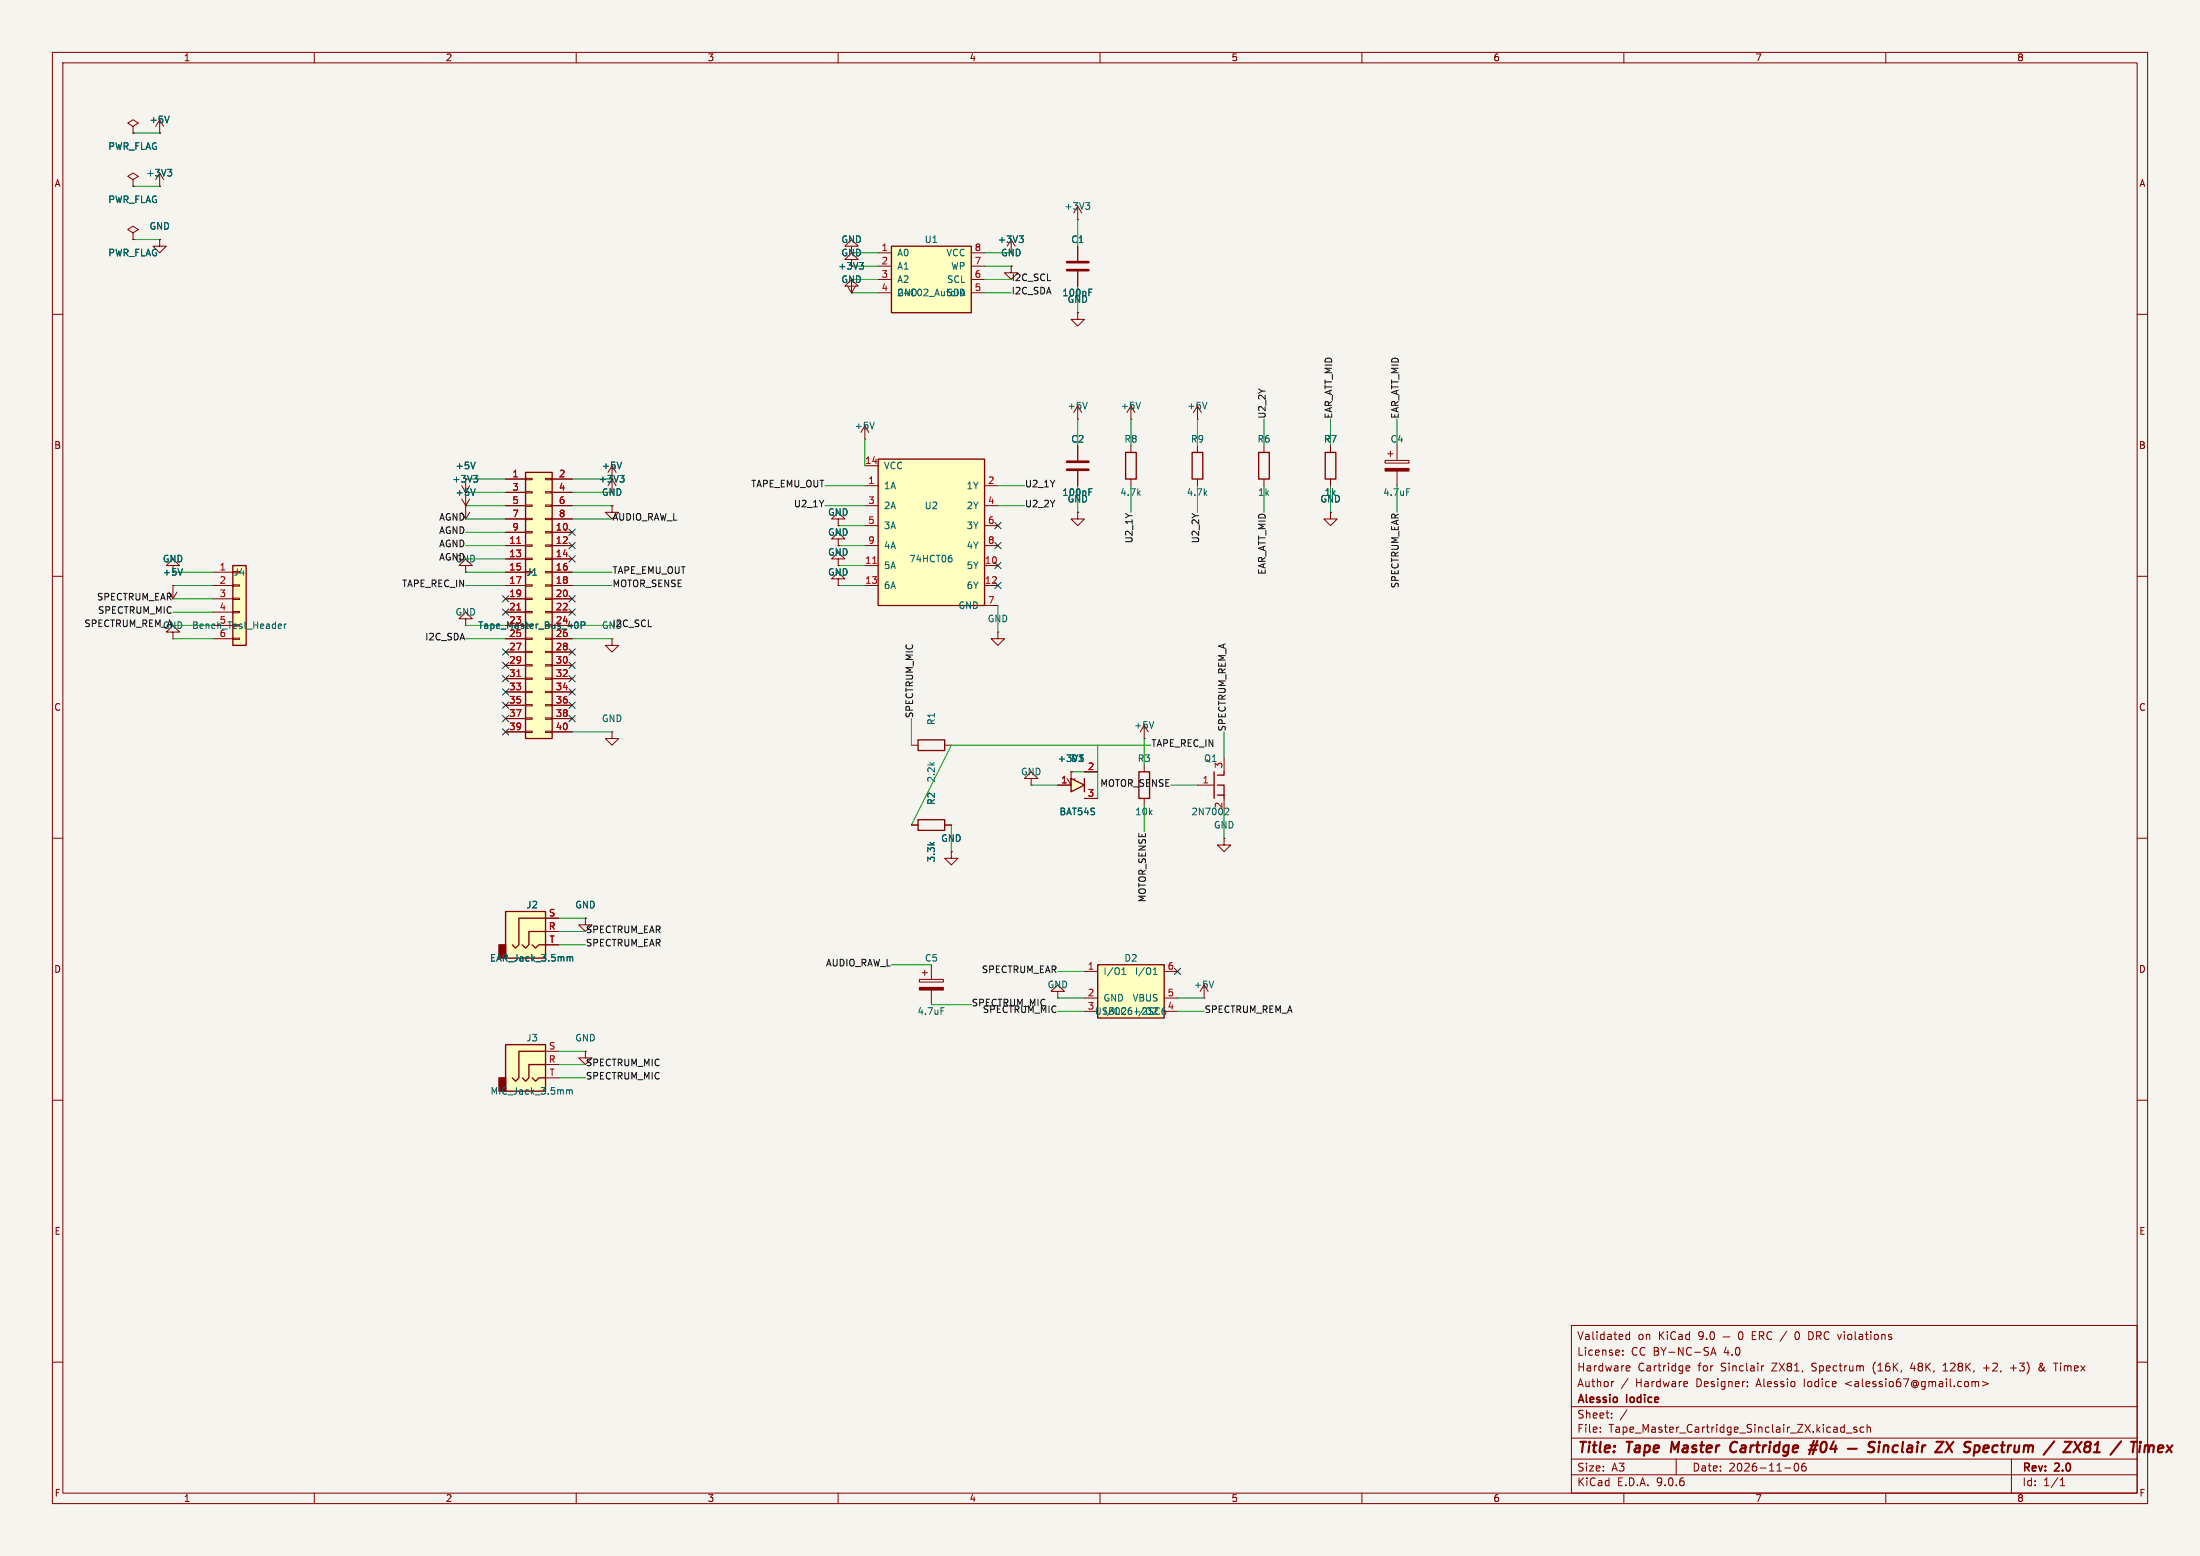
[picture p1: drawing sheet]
<svg xmlns="http://www.w3.org/2000/svg" width="420mm" height="297mm" viewBox="0 0 420 297" stroke-linecap="round" stroke-linejoin="round" font-family="sans-serif">
<path d="M0 0h420v297h-420z" fill="#f5f4ef" stroke="#f5f4ef" stroke-width=".19"/>
<g fill="none" stroke="#840000" stroke-width=".19">
<path d="M10 10h400v277h-400zM12 12h396v273h-396zM60 10v2M110 10v2M160 10v2M210 10v2M260 10v2M310 10v2M360 10v2M25.4 24.1l1-.6-1-.6-1 .6 1 .6v1.3M25.4 25.4h.1M30.5 25.4h.1"/>
<path d="M30.5 35.6h.1M30.5 22.9v2.5M30.5 33v2.6M30.5 45.7v1.3h1.2l-1.2 1.3-1.3-1.3h1.3M30.5 45.7h.1M161.8 54.6l.8 1.3M162.6 47h1.2l-1.2-1.3-1.3 1.3h1.3v1.3M162.6 53.3v2.6M163.3 54.6l-.7 1.3M10 60h2M408 60h2M160 99.1h1.3l-1.3-1.3-1.3 1.3h1.3v1.2"/>
<path d="M228.6 85.1v1.3M228.6 91.4v1.3M241.3 85.1v1.3M241.3 91.4v1.3M254 85.1v1.3M254 91.4v1.3M264.4 87.9h4.6v.5h-4.6zM264.9 86.6h1M265.4 86.1v1M266.7 85.1v2.8M266.7 89.9v2.8M10 110h2"/>
<path d="M33 108h1.3l-1.3-1.3-1.3 1.3h1.3v1.2M33 111.8h.1M33 111.8v2.5l.8-1.3M160 100.3h.1M408 110h2M33 120.7h1.3l-1.3-1.3-1.3 1.3h1.3v1.2M33 121.9h.1M218.4 138.4v2.6M10 160h2M218.4 141h.1M408 160h2M10 210h2"/>
<path d="M408 210h2M300 253h108v32h-108zM309.8 258.5v.2M309.8 257.8v.1M311.1 254.2v1.5M311.1 254.8l-.4-.1-.3 .3 .1 .6h.6M326.6 258.7l.5-1.5 .5 1.5M326.7 258.3h.7M328.9 255.2h1.3M332 254.3l.2-.1a.8 .8 0 0 1 .6 .7 .8 .8 0 0 1-.6 .8l-.2-.2-.1-.4zM343 254.2a.94 .94 0 0 0 0 1.5M345.3 254.2l.6 .1"/>
<path d="M345.9 255.6l-.6 .1M10 260h2M300 278.5h108M300 274.5h108M300 268.5h108M305.5 273.2v.2M305.5 272.5v.1M307.7 270.5v.2M307.7 269.8v.1M308.1 263.7l-.3 .1M310.6 269.1l-1.3 1.9M310.7 260.7l.4 .1 .1 .2-.8 .2"/>
<path d="M310.8 263.1l-1.3 1.9M311.1 261.6l-.4 .1M320 278.5v3M321.9 261.5l.2 .2 .4-.1M321.9 260.9l.2-.2h.3l.2 .2v.1l-.7 .2M321.9 263.7l.3 .3-.8 .2M322.1 264.6l-.2 .1M333.6 264.5v.2M333.6 263.8v.1M336.3 260.7v1M336.7 260.7l-.3 .1-.1 .2M342.7 279.4a.81 .81 0 0 0 .3 1.4l.2-.2 .2-.4-.2-.8"/>
<path d="M344.2 279.4a1.17 1.17 0 0 0-.1 1.3h.6l.1-.6-.3-.2h-.4l-.2 .2M351.4 273.1l.3 .3 .4-.1M352.1 271.9v1.5M352.1 272.5l-.4-.1-.3 .3M352.4 273.5h1.2M354.4 272.5l-.3-.1-.2 .2v.2l.5 .2v.3h-.5M355.8 272.5l-.4-.1-.3 .3 .1 .6h.6M356.4 272.5l.3-.1 .3 .1 .1 .9M356.4 271.9v1.5M365.1 260.1l-.4 1.1h1M370.9 261.7h.9M371.4 260.2l-.5 .4"/>
<path d="M376.4 263.8l.5-.1 .2 .2M376.4 263.7v1M377.1 263.9l.2-.2 .4 .1v.9M377.1 263.9v.8M378.4 263.7l1.2 .4-1.2 .4M378.7 261.1h1.1M383.8 261.1h1.1M384 278.5v6.5M389.9 260.6l-.5 .4a.41 .41 0 0 0-.1 .5 .41 .41 0 0 0 .6 .1M389.9 260.3h-.4l-.1 .2 .6 .9M392 260.2h.9M408 260h2"/>
<path d="M60 285v2M110 285v2M160 285v2M210 285v2M260 285v2M300 281.5h108M310 285v2M340.7 280.2h1.2M360 285v2M393.3 283.6h.9M393.3 282.5l.4-.4v1.5"/>
</g>
<g fill="none" stroke="#840000" stroke-width=".4">
<path d="M319.2 275.2l-.2 2M331.3 275.2a1.07 1.07 0 0 0-1 .8 1.07 1.07 0 0 0 .6 1.2l.4-.1M345.3 276.7h1.4M345.6 275.9h1.4M346.3 275l-.9 2.6M346.9 275l-.9 2.6M352.8 276.5h1.7M358 275.3a.85 .85 0 0 0-1.1 .1 .45 .45 0 0 0 .2 .8l.5 .1a.51 .51 0 0 1 .2 .6 .51 .51 0 0 1-.5 .3l-.7-.1M358.7 275.9l-.1 1.3M358.8 275.2v.2M359.7 276.1a.49 .49 0 0 1 .8 .1l-.1 1M359.7 275.9l-.2 1.3"/>
<path d="M362.3 276a.66 .66 0 0 0-.9 .3l-.1 .5 .1 .3h.8M363.3 275.2l-.2 1.7 .2 .3M364.3 276h.7v1.2M365.1 276.3l-.7 .1a.4 .4 0 0 0-.4 .4 .4 .4 0 0 0 .3 .4l.7-.1M366.1 275.9l-.2 1.3M366.2 275.2l-.1 .2M367 275.9l-.1 1.3M367.6 275.9l-.4 .1-.2 .3M369.7 275.2h1.3l-1.6 2h1.4M371.6 275.2l1.1 2M372.9 275.2l-1.6 2M379 275.9l.6 .1v.3l-.9 .2"/>
<path d="M379.4 277.1l-.2 .1M394.2 275.2h1.3l-1.6 2h1.3M397.4 275.2l-1.6 2M399.7 277.2h1.2M399.9 275.8l.6-.6-.2 2M409.5 275.9l-.2 1.3M410.3 276a.57 .57 0 0 0-.8 .1M410.3 276.2l-.1 1M413.7 275.9l.9 1.3M414.7 275.9l-1.2 1.3"/>
</g>
<path d="M32 32.3h.8l-.4 .5M32.3 22.2l-.4 1.2M32.5 32.8l.3 .3v.3l-.3 .2M164.1 50.1h.8l-.5 .5M164.6 50.6l.3 .2v.3l-.3 .3M268.5 93.3h.6M34.8 108.5l-.4 1.3M220.3 137.7l-.5 1.3" fill="none" stroke="#006464" stroke-width=".19"/>
<path d="M227.6 86.4h2v5h-2zM240.3 86.4h2v5h-2zM253 86.4h2v5h-2z" fill="none" stroke="#840000" stroke-width=".25"/>
<path d="M264.4 89.4h4.6v.5h-4.6z" fill="#840000" stroke="#840000" stroke-width=".19"/>
<path d="M96.5 174h7.6v8.9h-7.6z" fill="#ffffc2"/>
<path d="M95.2 180.3h1.3v2.6h-1.3z" fill="#840000" stroke="#840000" stroke-width=".25"/>
<path d="M96.5 174h7.6v8.9h-7.6zM104.1 177.8h-3.1v2.5l-.7 .7-.6-.7M104.1 175.3h-5v5l-.7 .7-.6-.7M101.6 180.3l.6 .7 .7-.7h1.2" fill="none" stroke="#840000" stroke-width=".25"/>
<path d="M116.8 121.9v1.3h1.3l-1.3 1.3-1.2-1.3h1.2M116.8 121.9h.1M104.1 175.3h2.6M104.1 177.8h2.6M104.1 180.3h2.6" fill="none" stroke="#840000" stroke-width=".19"/>
<path d="M108.4 182.6l.4 .2M108.8 182.8l.2-.2 .3 .1v.8M108.8 182.8v.7" fill="none" stroke="#006464" stroke-width=".19"/>
<path d="M44.4 108h2.6v15.2h-2.6z" fill="#ffffc2"/>
<path d="M44.4 108h2.6v15.2h-2.6z" fill="none" stroke="#840000" stroke-width=".25"/>
<g fill="none" stroke="#840000" stroke-width=".19">
<path d="M254 97.8v1.3h1.3l-1.3 1.2-1.3-1.2h1.3M254 97.8h.1M40.6 109.2h3.8M40.6 111.8h3.8M40.6 114.3h3.8M40.6 116.8h3.8M40.6 119.4h3.8M44.4 111.6h1.3v.3h-1.3zM44.4 114.2h1.3v.2h-1.3zM44.4 116.7h1.3v.3h-1.3zM40.6 121.9h3.8M44.4 121.8h1.3v.2h-1.3z"/>
<path d="M196.8 148.6h1.3l-1.3-1.3-1.2 1.3h1.2v1.3M196.8 149.9h.1M203.7 148.6l.8 1.3M204.5 147.3h.1M204.5 147.3v2.6M205.2 148.6l-.7 1.3"/>
</g>
<path d="M53.3 119.1l.4 .1v.2l-.6 .1M53.7 119.9l-.4 .1M54.3 119.1v.9M54.6 119.1l-.3 .3" fill="none" stroke="#006464" stroke-width=".19"/>
<path d="M204.5 148.6l2.5 1.3-2.5 1.2z" fill="#ffffc2"/>
<path d="M204.5 148.6l2.5 1.3-2.5 1.2zM207 148.6v2.5M217.4 147.3h2.1v5.1h-2.1zM231.8 147.3v5.1M232.4 149.9h1.3v1.9M232.4 151.8h1.3v.6M233.7 147.3v.7h-1.3" fill="none" stroke="#840000" stroke-width=".25"/>
<g fill="none" stroke="#840000" stroke-width=".19">
<path d="M25.4 34.3l1-.6-1-.7-1 .7 1 .6v1.3M25.4 35.6h.1M25.4 44.5l1-.7-1-.6-1 .6 1 .7v1.2M25.4 45.7h.1M205.7 59.7v1.3h1.3l-1.3 1.2-1.2-1.2h1.2M205.7 59.7h.1M205.7 77.5v2.5M88.1 92.7l.8 1.3 .8-1.3M88.1 95.3l.8 1.2M88.9 96.5h.1M88.9 91.4v7.7l.8-1.3M89.7 95.3l-.8 1.2"/>
<path d="M116.8 88.9v5.1M205.7 80h.1M160 110.5h1.3l-1.3-1.3-1.3 1.3h1.3v1.3M160 111.8h.1M160 106.7h1.3l-1.3-1.3-1.3 1.3h1.3v1.3M160 108h.1M201.9 149.9h2.6M207 147.3h2.5M207 152.4h2.5M218.4 146.1v1.2M218.4 152.4v1.3M228.6 149.9h3.2"/>
<path d="M233.7 144.8v2.5M233.7 152.4v2.5M233.7 160v1.3h1.2l-1.2 1.3-1.3-1.3h1.3M233.7 160h.1"/>
</g>
<path d="M207.6 76.8l-.5 1.2M90.4 90.7h.8l-.4 .5M90.7 88.2l-.4 1.3M90.7 93.3l-.4 1.3M91 91.2l.2 .3v.3l-.2 .2M118.4 90.7h.7l-.4 .5M118.7 88.2l-.5 1.3M118.9 91.2l.2 .3v.3l-.2 .2M234 154.2l.5 .1 .1 .3-.8 .9h.8" fill="none" stroke="#006464" stroke-width=".19"/>
<path d="M209.5 184.2h12.7v10.1h-12.7z" fill="#ffffc2"/>
<path d="M209.5 184.2h12.7v10.1h-12.7z" fill="none" stroke="#840000" stroke-width=".25"/>
<g fill="none" stroke="#840000" stroke-width=".19">
<path d="M175.5 186.9h4.6v.6h-4.6zM176 185.7h1M176.5 185.2v1M177.8 184.2v2.7M177.8 189v2.8M201.9 189.2h1.3l-1.3-1.2-1.2 1.2h1.2v1.3M201.9 190.5h.1M207 185.4h2.5M207 190.5h2.5M207 193h2.5M222.2 185.4h2.6M222.2 190.5h2.6"/>
<path d="M222.2 193h2.6M229.9 190.5h.1M229.9 188v2.5"/>
</g>
<path d="M179.6 192.3h.6M214.2 186h.7M214.2 185.1l.3-.4v1.3M220.2 186h.7M220.2 185.1l.3-.4v1.3M222.3 192.8h-.2l-.3 .3M222.4 192.3l-.3 .1a.86 .86 0 0 0 0 1.2h.3l.2-.2M231.7 187.3l-.4 1.2" fill="none" stroke="#006464" stroke-width=".19"/>
<path d="M175.5 188.5h4.6v.5h-4.6z" fill="#840000" stroke="#840000" stroke-width=".19"/>
<path d="M100.3 90.2h5.1v50.8h-5.1z" fill="#ffffc2"/>
<path d="M100.3 90.2h5.1v50.8h-5.1zM175.3 141.2h5v2.1h-5z" fill="none" stroke="#840000" stroke-width=".25"/>
<g fill="none" stroke="#840000" stroke-width=".19">
<path d="M96.5 91.4h3.8M96.5 94h3.8M96.5 96.5h3.8M96.5 99.1h3.8M100.3 91.3h1.3v.3h-1.3zM100.3 93.9h1.3v.2h-1.3zM100.3 96.4h1.3v.2h-1.3zM100.3 98.9h1.3v.3h-1.3zM104.1 91.3h1.3v.3h-1.3zM104.1 93.9h1.3v.2h-1.3zM104.1 96.4h1.3v.2h-1.3zM104.1 98.9h1.3v.3h-1.3z"/>
<path d="M105.4 91.4h3.8M105.4 94h3.8M105.4 96.5h3.8M105.4 99.1h3.8M116.8 96.5v1.3h1.3l-1.3 1.3-1.2-1.3h1.2M116.8 96.5h.1M205.7 97.8v1.3h1.3l-1.3 1.2-1.2-1.2h1.2M205.7 97.8h.1M88.9 108h1.3l-1.3-1.3-1.3 1.3h1.3v1.2M88.9 109.2h.1M88.9 118.1h1.3l-1.3-1.3-1.3 1.3h1.3v1.3M88.9 119.4h.1"/>
<path d="M96.5 101.6h3.8M96.5 104.1h3.8M96.5 106.7h3.8M96.5 109.2h3.8M96.5 111.8h3.8M96.5 114.3h3.8M96.5 116.8h3.8M96.5 119.4h3.8M100.3 101.5h1.3v.2h-1.3zM100.3 104h1.3v.3h-1.3zM100.3 106.6h1.3v.2h-1.3zM100.3 111.6h1.3v.3h-1.3z"/>
<path d="M100.3 114.2h1.3v.2h-1.3zM100.3 116.7h1.3v.3h-1.3zM104.1 101.5h1.3v.2h-1.3zM104.1 104h1.3v.3h-1.3zM104.1 106.6h1.3v.2h-1.3zM104.1 109.1h1.3v.2h-1.3zM104.1 111.6h1.3v.3h-1.3zM104.1 114.2h1.3v.2h-1.3zM104.1 116.7h1.3v.3h-1.3zM105.4 101.6h3.8M105.4 104.1h3.8M105.4 106.7h3.8"/>
<path d="M105.4 109.2h3.8M105.4 111.8h3.8M105.4 114.3h3.8M105.4 116.8h3.8M105.4 119.4h3.8M96.5 121.9h3.8M96.5 124.5h3.8M96.5 127h3.8M96.5 129.5h3.8M96.5 132.1h3.8M96.5 134.6h3.8M96.5 137.2h3.8"/>
<path d="M96.5 139.7h3.8M100.3 121.8h1.3v.2h-1.3zM100.3 124.3h1.3v.3h-1.3zM100.3 126.9h1.3v.2h-1.3zM100.3 129.4h1.3v.3h-1.3zM100.3 132h1.3v.2h-1.3zM100.3 134.5h1.3v.2h-1.3zM100.3 137h1.3v.3h-1.3zM100.3 139.6h1.3v.2h-1.3zM104.1 121.8h1.3v.2h-1.3zM104.1 124.3h1.3v.3h-1.3zM104.1 126.9h1.3v.2h-1.3z"/>
<path d="M104.1 129.4h1.3v.3h-1.3zM104.1 132h1.3v.2h-1.3zM104.1 134.5h1.3v.2h-1.3zM104.1 137h1.3v.3h-1.3zM104.1 139.6h1.3v.2h-1.3zM105.4 121.9h3.8M105.4 124.5h3.8M105.4 127h3.8M105.4 129.5h3.8M105.4 132.1h3.8M105.4 134.6h3.8M105.4 137.2h3.8"/>
<path d="M105.4 139.7h3.8M174 142.2h1.3M180.3 142.2h1.3"/>
</g>
<path d="M98.7 103.7h.7M98.7 116.4h.7M98.7 129.1h.7" fill="none" stroke="#a90000" stroke-width=".19"/>
<path d="M110.3 118.8l.1 .4-.1 .6M110.9 119.4l.6-.1 .2-.2-.1-.3-.7-.1v1.3" fill="none" stroke="#006464" stroke-width=".19"/>
<path d="M170.2 47h15.2v12.7h-15.2z" fill="#ffffc2"/>
<path d="M170.2 47h15.2v12.7h-15.2z" fill="none" stroke="#840000" stroke-width=".25"/>
<path d="M167.6 48.3h2.6M167.6 50.8h2.6M167.6 53.3h2.6M167.6 55.9h2.6M185.4 48.3h2.6M185.4 50.8h2.6M185.4 53.3h2.6M185.4 55.9h2.6M165.1 83.8h.1M165.1 81.3v2.5" fill="none" stroke="#840000" stroke-width=".19"/>
<path d="M166.9 80.6l-.4 1.3" fill="none" stroke="#006464" stroke-width=".19"/>
<path d="M167.6 87.6h20.4v28h-20.4z" fill="#ffffc2"/>
<path d="M167.6 87.6h20.4v28h-20.4zM175.3 156.5h5v2h-5z" fill="none" stroke="#840000" stroke-width=".25"/>
<g fill="none" stroke="#840000" stroke-width=".19">
<path d="M205.7 39.4v2.5M162.6 54.6h1.2l-1.2-1.3-1.3 1.3h1.3v1.3M162.6 55.9h.1M162.6 49.5h1.2l-1.2-1.2-1.3 1.2h1.3v1.3M193 50.8v1.3h1.3l-1.3 1.2-1.2-1.2h1.2M193 50.8h.1M193 45.7v2.6M205.7 41.9h.1M205.7 47v2.8M205.7 51.8v2.8M165.1 88.9h2.5M165.1 92.7h2.5"/>
<path d="M165.1 96.5h2.5M188 92.7h2.5M188 96.5h2.5M205.7 85.1v2.8M205.7 89.9v2.8M165.1 100.3h2.5M165.1 104.1h2.5M165.1 108h2.5M165.1 111.8h2.5M188 100.3h2.5M188 104.1h2.5M188 108h2.5"/>
<path d="M188 111.8h2.5M188 115.6h2.5M116.8 139.7v1.3h1.3l-1.3 1.2-1.2-1.2h1.2M116.8 139.7h.1M190.5 120.7v1.2h1.3l-1.3 1.3-1.3-1.3h1.3M190.5 120.7h.1M174 157.5h1.3M180.3 157.5h1.3M181.6 162.6v1.2h1.3l-1.3 1.3-1.3-1.3h1.3M181.6 162.6h.1M111.8 200.7v1.2h1.2l-1.2 1.3-1.3-1.3h1.3M111.8 200.7h.1"/>
</g>
<path d="M166.6 107.5h.7" fill="none" stroke="#a90000" stroke-width=".19"/>
<path d="M207.3 38.7h.7l-.4 .5M207.8 39.2l.2 .2v.3l-.2 .2M194.6 45h.7l-.4 .5M195.1 45.5l.2 .3v.3l-.2 .2M207.9 55.8h.4M207.9 55.2h.6M207.9 93.9h.4M207.9 93.3h.6M181.4 106h.2M181.5 106.5l.3 .2v.3l-.3 .3" fill="none" stroke="#006464" stroke-width=".19"/>
<path d="M203.7 50h4.1M203.7 51.6h4.1M203.7 88.1h4.1M203.7 89.7h4.1" fill="none" stroke="#840000" stroke-width=".51"/>
<path d="M96.5 199.4h7.6v8.9h-7.6z" fill="#ffffc2"/>
<path d="M95.2 205.7h1.3v2.6h-1.3z" fill="#840000" stroke="#840000" stroke-width=".25"/>
<path d="M214.9 86.4h2v5h-2zM96.5 199.4h7.6v8.9h-7.6zM101.6 205.7l.6 .7 .7-.7h1.2M104.1 203.2h-3.1v2.5l-.7 .7-.6-.7M104.1 200.7h-5v5l-.7 .7-.6-.7" fill="none" stroke="#840000" stroke-width=".25"/>
<g fill="none" stroke="#840000" stroke-width=".19">
<path d="M25.4 25.4h.1M25.4 35.6h.1M30.5 25.4h.1M30.5 35.6h.1M25.4 45.7h.1M30.5 45.7h.1M162.6 55.9h.1M193 50.8h.1M205.7 59.7h.1M205.7 47v2.8M205.7 51.8v2.8M215.9 77.5v2.5"/>
<path d="M228.6 77.5v2.5M88.9 96.5h.1M96.5 91.4h3.8M96.5 94h3.8M96.5 96.5h3.8M96.5 99.1h3.8M105.4 91.4h3.8M105.4 94h3.8M105.4 96.5h3.8M105.4 99.1h3.8M116.8 96.5h.1M205.7 97.8h.1"/>
<path d="M205.7 85.1v2.8M205.7 89.9v2.8M215.9 80h.1M215.9 85.1v1.3M215.9 91.4v1.3M228.6 80h.1M254 97.8h.1M254 85.1v1.3M254 91.4v1.3M33 111.8h.1M96.5 101.6h3.8M96.5 104.1h3.8"/>
<path d="M96.5 106.7h3.8M96.5 109.2h3.8M96.5 111.8h3.8M96.5 114.3h3.8M96.5 116.8h3.8M96.5 119.4h3.8M105.4 101.6h3.8M105.4 104.1h3.8M105.4 106.7h3.8M105.4 109.2h3.8M105.4 111.8h3.8M105.4 114.3h3.8"/>
<path d="M105.4 116.8h3.8M105.4 119.4h3.8M160 102.9h1.3l-1.3-1.3-1.3 1.3h1.3v1.2M160 104.1h.1M160 100.3h.1M160 108h.1M160 111.8h.1M96.5 121.9h3.8M96.5 124.5h3.8M96.5 127h3.8M96.5 129.5h3.8M96.5 132.1h3.8"/>
<path d="M96.5 134.6h3.8M96.5 137.2h3.8M96.5 139.7h3.8M105.4 121.9h3.8M105.4 124.5h3.8M105.4 127h3.8M105.4 129.5h3.8M105.4 132.1h3.8M105.4 134.6h3.8M105.4 137.2h3.8M105.4 139.7h3.8M174 157.5h1.3"/>
<path d="M180.3 157.5h1.3M201.9 149.9h2.6M204.5 147.3h.1M207 147.3h2.5M207 152.4h2.5M104.1 175.3h2.6M104.1 177.8h2.6M111.8 175.3v1.2h1.2l-1.2 1.3-1.3-1.3h1.3M111.8 175.3h.1M181.6 162.6h.1M104.1 180.3h2.6M104.1 200.7h2.6"/>
<path d="M104.1 203.2h2.6M104.1 205.7h2.6"/>
</g>
<g fill="none" stroke="#006464" stroke-width=".19">
<path d="M32 32.3h.8l-.4 .5M32.3 22.2l-.4 1.2M32.5 32.8l.3 .3v.3l-.3 .2M164.1 50.1h.8l-.5 .5M164.6 50.6l.3 .2v.3l-.3 .3M194.6 45h.7l-.4 .5M195.1 45.5l.2 .3v.3l-.2 .2M207.9 55.8h.4M207.9 55.2h.6M217.7 76.8l-.4 1.2M230.4 76.8l-.4 1.2M90.4 90.7h.8l-.4 .5"/>
<path d="M90.7 88.2l-.4 1.3M90.7 93.3l-.4 1.3M91 91.2l.2 .3v.3l-.2 .2M118.4 90.7h.7l-.4 .5M118.7 88.2l-.5 1.3M118.9 91.2l.2 .3v.3l-.2 .2M207.9 93.9h.4M207.9 93.3h.6M34.8 108.5l-.4 1.3M110.3 118.8l.1 .4-.1 .6M110.9 119.4l.6-.1 .2-.2-.1-.3-.7-.1v1.3M108.4 182.6l.4 .2"/>
<path d="M108.8 182.8l.2-.2 .3 .1v.8M108.8 182.8v.7M108.2 208.1l.3-.1 .2 .2M108.7 208.2l.2-.2 .3 .1 .1 .8M108.7 208.2v.7"/>
</g>
<g fill="none" stroke="#0f0f0f" stroke-width=".19">
<path d="M186.5 190.8l-.5-.1-.2 .2v.3l.6 .3 .1 .3-.3 .2-.4-.1M187 191.4l.6-.1 .2-.1-.1-.3-.7-.2v1.3M188.3 191.3h.4M188.9 190.7h-.6v1.3M190.2 190.9a.51 .51 0 0 0-.7-.1 .51 .51 0 0 0-.1 .7l.1 .2M190.5 190.7h.8M190.9 190.7v1.3M191.7 191.4l.6-.1 .1-.1v-.3l-.7-.2v1.3M192 191.4l.4 .6M193 190.7v1.1M193.7 190.7v1.1M194.3 192v-1.3l.4 .9 .4-.9v1.3"/>
<path d="M196.7 192v-1.3l.4 .9 .5-.9v1.3M198.2 190.7v1.3M199.5 190.9a.51 .51 0 0 0-.6-.1 .51 .51 0 0 0-.2 .7l.1 .2"/>
</g>
<g fill="none" stroke="#009600" stroke-width=".19">
<path d="M25.4 35.6h5.1M25.4 25.4h5.1M25.4 45.7h5.1M162.6 48.3h5M162.6 55.9h5M162.6 53.3h5M162.6 50.8h5M188 48.3h5M188 55.9h5M188 53.3h5M188 50.8h5M205.7 41.9v5.1"/>
<path d="M205.7 54.6v5.1M88.9 96.5h7.6M88.9 94h7.6M88.9 99.1h7.6M88.9 91.4h7.6M109.2 96.5h7.6M109.2 94h7.6M109.2 99.1h7.6M109.2 91.4h7.6M157.5 92.7h7.6M157.5 96.5h7.6M165.1 83.8v5.1"/>
<path d="M190.5 92.7h5.1M190.5 96.5h5.1M205.7 80v5.1M205.7 92.7v5.1M215.9 80v5.1M215.9 92.7v5.1M228.6 80v5.1M228.6 92.7v5.1M241.3 80v5.1M241.3 92.7v5.1M254 80v5.1M254 92.7v5.1"/>
<path d="M266.7 80v5.1M266.7 92.7v5.1M33 111.8h7.6M33 114.3h7.6M33 116.8h7.6M33 119.4h7.6M33 109.2h7.6M88.9 111.8h7.6M88.9 119.4h7.6M88.9 101.6h7.6M88.9 104.1h7.6M88.9 109.2h7.6"/>
<path d="M88.9 106.7h7.6M109.2 111.8h7.6M109.2 119.4h7.6M109.2 109.2h7.6M160 108h5.1M160 111.8h5.1M160 104.1h5.1M160 100.3h5.1M190.5 115.6v5.1M33 121.9h7.6M88.9 121.9h7.6M109.2 121.9h7.6"/>
<path d="M109.2 139.7h7.6M174 137.2v5M233.7 139.7v5.1M181.6 157.5v5.1M196.8 149.9h5.1M204.5 147.3h5M209.5 142.2v10.2M218.4 141v5.1M218.4 153.7v5.1M219.7 142.2h-38.1l-7.6 15.3M223.5 149.9h5.1M233.7 154.9v5.1"/>
<path d="M106.7 175.3h5.1M106.7 177.8h5.1M106.7 180.3h5.1M170.2 184.2h7.6M177.8 191.8h7.6M201.9 193h5.1M201.9 190.5h5.1M201.9 185.4h5.1M224.8 193h5.1M224.8 190.5h5.1M106.7 200.7h5.1M106.7 205.7h5.1"/>
<path d="M106.7 203.2h5.1"/>
</g>
<g fill="none" stroke="#000084" stroke-width=".19">
<path d="M189.9 99.7l1.2 1.2M191.1 99.7l-1.2 1.2M95.9 116.2l1.2 1.2M95.9 113.7l1.2 1.2M97.1 116.2l-1.2 1.2M97.1 113.7l-1.2 1.2M108.6 116.2l1.2 1.2M108.6 113.7l1.2 1.2M108.6 106.1l1.2 1.2M108.6 103.5l1.2 1.2M108.6 101l1.2 1.2M109.8 103.5l-1.2 1.2"/>
<path d="M109.8 116.2l-1.2 1.2M109.8 113.7l-1.2 1.2M109.8 106.1l-1.2 1.2M109.8 101l-1.2 1.2M189.9 107.3l1.2 1.3M189.9 111.2l1.2 1.2M189.9 103.5l1.2 1.2M191.1 107.3l-1.2 1.3M191.1 111.2l-1.2 1.2M191.1 103.5l-1.2 1.2M95.9 139.1l1.2 1.2M95.9 136.6l1.2 1.2"/>
<path d="M95.9 134l1.2 1.2M95.9 131.5l1.2 1.2M95.9 128.9l1.2 1.2M95.9 126.4l1.2 1.2M95.9 123.9l1.2 1.2M97.1 139.1l-1.2 1.2M97.1 128.9l-1.2 1.2M97.1 126.4l-1.2 1.2M97.1 136.6l-1.2 1.2M97.1 134l-1.2 1.2M97.1 131.5l-1.2 1.2M97.1 123.9l-1.2 1.2"/>
<path d="M108.6 134l1.2 1.2M108.6 126.4l1.2 1.2M108.6 131.5l1.2 1.2M108.6 128.9l1.2 1.2M108.6 123.9l1.2 1.2M108.6 136.6l1.2 1.2M109.8 134l-1.2 1.2M109.8 131.5l-1.2 1.2M109.8 128.9l-1.2 1.2M109.8 126.4l-1.2 1.2M109.8 123.9l-1.2 1.2M109.8 136.6l-1.2 1.2"/>
<path d="M224.2 184.8l1.2 1.2M225.4 184.8l-1.2 1.2"/>
</g>
<path d="M98.7 103.7h.7M98.7 116.4h.7M98.7 129.1h.7" fill="none" stroke="#a90000" stroke-width=".19"/>
<g font-size="2.8" fill="#840000">
<text x="301" y="277.9">Title:</text>
<text x="310.6" y="277.9">Tape</text>
<text x="319.8" y="277.9">Master</text>
<text x="332" y="277.9">Cartridge</text>
<text x="348" y="277.9">#04</text>
<text x="374.5" y="277.9">ZX</text>
<text x="380.6" y="277.9">Spectrum</text>
<text x="397" y="277.9">/</text>
<text x="401.4" y="277.9">ZX81</text>
<text x="411.3" y="277.9">/</text>
</g>
<g font-size="2.1" fill="#840000">
<text x="301" y="256">Validated</text>
<text x="312.6" y="256">on</text>
<text x="316.7" y="256">KiCad</text>
<text x="324.4" y="256">9.0</text>
<text x="335" y="256">ERC /</text>
<text x="343.5" y="256">0</text>
<text x="346.3" y="256">DRC violations</text>
<text x="301" y="262">Hardware</text>
<text x="301" y="259">License:</text>
<text x="311.4" y="259">CC BY-NC-SA</text>
<text x="312.6" y="262">Cartridge</text>
<text x="324.2" y="262">for</text>
<text x="328.7" y="262">Sinclair</text>
<text x="329.2" y="259">4.0</text>
<text x="338.5" y="262">ZX81,</text>
<text x="346.3" y="262">Spectrum</text>
<text x="358.1" y="262">(16K,</text>
<text x="365.4" y="262">48K,</text>
<text x="371.8" y="262">128K,</text>
<text x="379.6" y="262">+2,</text>
<text x="384.9" y="262">+3)</text>
<text x="390.5" y="262">&amp;</text>
<text x="393.7" y="262">Timex</text>
<text x="301" y="268.2">Alessio</text>
<text x="301" y="265">Author</text>
<text x="310.6" y="268.2">Iodice</text>
<text x="312.3" y="265">Hardware</text>
<text x="324" y="265">Designer:</text>
<text x="335.6" y="265">Alessio</text>
<text x="344.8" y="265">Iodice</text>
<text x="352.8" y="265">&lt;alessio67@gmail.com&gt;</text>
<text x="301" y="273.7">File:</text>
<text x="301" y="271">Sheet:</text>
<text x="307.1" y="273.7">Tape_Master_Cartridge_Sinclair_ZX.kicad_sch</text>
<text x="301" y="281.1">Size:</text>
<text x="307.6" y="281.1">A3</text>
<text x="323" y="281.1">Date:</text>
<text x="330" y="281.1">2026-11-06</text>
<text x="386" y="281.3">Rev:</text>
<text x="392.4" y="281.3">2.0</text>
<text x="301" y="283.9">KiCad</text>
<text x="308.7" y="283.9">E.D.A.</text>
<text x="316.3" y="283.9">9.0.6</text>
<text x="386" y="283.9">Id:</text>
<text x="390.1" y="283.9">1/1</text>
</g>
<g font-size="1.8" fill="#840000">
<text x="35" y="11.9">1</text>
<text x="85" y="11.9">2</text>
<text x="135" y="11.9">3</text>
<text x="185" y="11.9">4</text>
<text x="235" y="11.9">5</text>
<text x="285" y="11.9">6</text>
<text x="335" y="11.9">7</text>
<text x="385" y="11.9">8</text>
<text x="10.3" y="35.9">A</text>
<text x="408.3" y="35.9">A</text>
<text x="159.9" y="51.7">+3V3</text>
<text x="10.3" y="85.9">B</text>
<text x="408.2" y="85.9">B</text>
<text x="114.2" y="92.3">+3V3</text>
<text x="10.3" y="135.9">C</text>
<text x="408.2" y="135.9">C</text>
<text x="10.3" y="185.9">D</text>
<text x="408.2" y="185.9">D</text>
<text x="10.3" y="235.9">E</text>
<text x="408.3" y="235.9">E</text>
<text x="10.3" y="285.9">F</text>
<text x="35" y="286.9">1</text>
<text x="85" y="286.9">2</text>
<text x="135" y="286.9">3</text>
<text x="185" y="286.9">4</text>
<text x="235" y="286.9">5</text>
<text x="285" y="286.9">6</text>
<text x="335" y="286.9">7</text>
<text x="385" y="286.9">8</text>
<text x="408.3" y="285.9">F</text>
</g>
<g font-size="1.8" fill="#006464">
<text x="28.4" y="23.7">+5V</text>
<text x="20.6" y="28.8">PWR_FLAG</text>
<text x="27.8" y="33.9">+3V3</text>
<text x="20.6" y="39">PWR_FLAG</text>
<text x="203.1" y="40.2">+3V3</text>
<text x="28.4" y="44">GND</text>
<text x="160.5" y="46.6">GND</text>
<text x="176.4" y="46.6">U1</text>
<text x="190.4" y="46.6">+3V3</text>
<text x="204.4" y="46.6">C1</text>
<text x="20.6" y="49.1">PWR_FLAG</text>
<text x="160.5" y="49.1">GND</text>
<text x="171.2" y="49.1">A0</text>
<text x="171.2" y="51.7">A1</text>
<text x="180.6" y="49.1">VCC</text>
<text x="181.5" y="51.7">WP</text>
<text x="191" y="49.1">GND</text>
<text x="160.5" y="54.2">GND</text>
<text x="171.2" y="56.7">24C02_AutoID</text>
<text x="171.2" y="54.2">A2</text>
<text x="171.2" y="56.7">GND</text>
<text x="180.6" y="56.7">SDA</text>
<text x="180.7" y="54.2">SCL</text>
<text x="202.7" y="56.7">100nF</text>
<text x="203.7" y="58">GND</text>
<text x="163.1" y="82.1">+5V</text>
<text x="203.7" y="78.3">+5V</text>
<text x="213.9" y="78.3">+5V</text>
<text x="226.6" y="78.3">+5V</text>
<text x="86.9" y="89.8">+5V</text>
<text x="114.8" y="89.8">+5V</text>
<text x="168.7" y="89.8">VCC</text>
<text x="204.4" y="84.7">C2</text>
<text x="214.6" y="84.7">R8</text>
<text x="227.3" y="84.7">R9</text>
<text x="240" y="84.7">R6</text>
<text x="252.7" y="84.7">R7</text>
<text x="265.4" y="84.7">C4</text>
<text x="86.3" y="92.3">+3V3</text>
<text x="86.9" y="94.8">+5V</text>
<text x="114.8" y="94.8">GND</text>
<text x="168.7" y="93.6">1A</text>
<text x="184.4" y="93.6">1Y</text>
<text x="202.7" y="94.8">100nF</text>
<text x="213.8" y="94.8">4.7k</text>
<text x="226.5" y="94.8">4.7k</text>
<text x="240.1" y="94.8">1k</text>
<text x="252.8" y="94.8">1k</text>
<text x="264" y="94.8">4.7uF</text>
<text x="158" y="98.7">GND</text>
<text x="168.7" y="97.4">2A</text>
<text x="168.7" y="101.2">3A</text>
<text x="176.4" y="97.4">U2</text>
<text x="184.4" y="97.4">2Y</text>
<text x="184.4" y="101.2">3Y</text>
<text x="203.7" y="96.1">GND</text>
<text x="252" y="96.1">GND</text>
<text x="31" y="107.5">GND</text>
<text x="158" y="106.3">GND</text>
<text x="158" y="102.5">GND</text>
<text x="168.7" y="105">4A</text>
<text x="173.5" y="107.5">74HCT06</text>
<text x="184.4" y="105">4Y</text>
<text x="31" y="110.1">+5V</text>
<text x="44.5" y="110.1">J4</text>
<text x="100.4" y="110.1">J1</text>
<text x="158" y="110.1">GND</text>
<text x="168.7" y="108.8">5A</text>
<text x="168.7" y="112.6">6A</text>
<text x="184.4" y="108.8">5Y</text>
<text x="184.4" y="112.6">6Y</text>
<text x="41.8" y="119.1">5</text>
<text x="86.9" y="117.7">GND</text>
<text x="182.9" y="116.4">GND</text>
<text x="188.5" y="119">GND</text>
<text x="36.6" y="120.2">Bench_Test_Header</text>
<text x="91.2" y="120.2">Tape_Master_Bus_40P</text>
<text x="114.8" y="138">GND</text>
<text x="178.7" y="138.5" transform="rotate(-90 178.7 138.5)">R1</text>
<text x="216.4" y="139.3">+5V</text>
<text x="178.7" y="149.4" transform="rotate(-90 178.7 149.4)">2.2k</text>
<text x="194.8" y="148.2">GND</text>
<text x="201.8" y="145.6">+3V3</text>
<text x="204.4" y="145.6">D1</text>
<text x="217.1" y="145.6">R3</text>
<text x="229.8" y="145.6">Q1</text>
<text x="178.7" y="153.7" transform="rotate(-90 178.7 153.7)">R2</text>
<text x="202.2" y="155.8">BAT54S</text>
<text x="216.6" y="155.8">10k</text>
<text x="227.3" y="155.8">2N7002</text>
<text x="233.4" y="154.4" transform="rotate(-90 233.4 154.4)">2</text>
<text x="179.6" y="160.9">GND</text>
<text x="231.6" y="158.3">GND</text>
<text x="178.7" y="164.7" transform="rotate(-90 178.7 164.7)">3.3k</text>
<text x="100.4" y="173.6">J2</text>
<text x="109.7" y="173.6">GND</text>
<text x="93.5" y="183.7">EAR_Jack_3.5mm</text>
<text x="176.5" y="183.7">C5</text>
<text x="214.6" y="183.7">D2</text>
<text x="199.9" y="188.8">GND</text>
<text x="210.6" y="186.3">I/O1</text>
<text x="210.6" y="191.4">GND</text>
<text x="216.1" y="191.4">VBUS</text>
<text x="216.6" y="186.3">I/O1</text>
<text x="227.8" y="188.8">+5V</text>
<text x="175.1" y="193.9">4.7uF</text>
<text x="208.9" y="193.9">USBLC6-2SC6</text>
<text x="210.6" y="193.9">I/O2</text>
<text x="216.6" y="193.9">I/O2</text>
<text x="222.8" y="192.8">4</text>
<text x="100.4" y="199">J3</text>
<text x="109.7" y="199">GND</text>
<text x="93.5" y="209.1">MIC_Jack_3.5mm</text>
</g>
<g font-size="1.8" fill="#a90000">
<text x="168.2" y="48">1</text>
<text x="168.2" y="50.5">2</text>
<text x="168.2" y="53.1">3</text>
<text x="186" y="48">8</text>
<text x="186" y="50.5">7</text>
<text x="186" y="53.1">6</text>
<text x="168.2" y="55.6">4</text>
<text x="186" y="55.6">5</text>
<text x="165.1" y="88.6">14</text>
<text x="97.7" y="91.2">1</text>
<text x="97.7" y="93.7">3</text>
<text x="106.6" y="91.2">2</text>
<text x="106.6" y="93.7">4</text>
<text x="165.7" y="92.5">1</text>
<text x="188.5" y="92.5">2</text>
<text x="97.7" y="96.3">5</text>
<text x="97.7" y="98.8">7</text>
<text x="97.7" y="101.3">9</text>
<text x="106" y="101.3">10</text>
<text x="106.6" y="96.3">6</text>
<text x="106.6" y="98.8">8</text>
<text x="165.7" y="96.3">3</text>
<text x="165.7" y="100.1">5</text>
<text x="188.5" y="96.3">4</text>
<text x="188.5" y="100.1">6</text>
<text x="97.1" y="103.9">11</text>
<text x="97.1" y="106.4">13</text>
<text x="106" y="103.9">12</text>
<text x="106" y="106.4">14</text>
<text x="165.1" y="107.7">11</text>
<text x="165.7" y="103.9">9</text>
<text x="187.9" y="107.7">10</text>
<text x="188.5" y="103.9">8</text>
<text x="41.8" y="109">1</text>
<text x="41.8" y="111.5">2</text>
<text x="97.1" y="109">15</text>
<text x="97.1" y="111.5">17</text>
<text x="106" y="109">16</text>
<text x="106" y="111.5">18</text>
<text x="165.1" y="111.5">13</text>
<text x="187.9" y="111.5">12</text>
<text x="41.8" y="114">3</text>
<text x="41.8" y="116.6">4</text>
<text x="97.1" y="114">19</text>
<text x="97.1" y="116.6">21</text>
<text x="97.1" y="119.1">23</text>
<text x="106" y="114">20</text>
<text x="106" y="116.6">22</text>
<text x="106" y="119.1">24</text>
<text x="188.5" y="115.3">7</text>
<text x="41.8" y="121.7">6</text>
<text x="97.1" y="121.7">25</text>
<text x="97.1" y="124.2">27</text>
<text x="106" y="121.7">26</text>
<text x="106" y="124.2">28</text>
<text x="97.1" y="126.7">29</text>
<text x="97.1" y="129.3">31</text>
<text x="97.1" y="131.8">33</text>
<text x="106" y="126.7">30</text>
<text x="106" y="129.3">32</text>
<text x="106" y="131.8">34</text>
<text x="97.1" y="134.4">35</text>
<text x="97.1" y="136.9">37</text>
<text x="106" y="134.4">36</text>
<text x="106" y="136.9">38</text>
<text x="97.1" y="139.4">39</text>
<text x="106" y="139.4">40</text>
<text x="202.5" y="149.6">1</text>
<text x="207.6" y="147.1">2</text>
<text x="229.5" y="149.6">1</text>
<text x="233.4" y="146.8" transform="rotate(-90 233.4 146.8)">3</text>
<text x="207.6" y="152.1">3</text>
<text x="104.7" y="177.5">R</text>
<text x="104.7" y="175">S</text>
<text x="104.8" y="180.1">T</text>
<text x="207.6" y="185.2">1</text>
<text x="222.8" y="185.2">6</text>
<text x="207.6" y="190.2">2</text>
<text x="222.8" y="190.2">5</text>
<text x="207.6" y="192.8">3</text>
<text x="104.7" y="202.9">R</text>
<text x="104.7" y="200.4">S</text>
<text x="104.8" y="205.5">T</text>
</g>
<g font-size="1.8" fill="#0f0f0f">
<text x="193" y="53.9">I2C_SCL</text>
<text x="193" y="56.4">I2C_SDA</text>
<text x="241.8" y="80" transform="rotate(-90 241.8 80)">U2_2Y</text>
<text x="254.5" y="80" transform="rotate(-90 254.5 80)">EAR_ATT_MID</text>
<text x="267.2" y="80" transform="rotate(-90 267.2 80)">EAR_ATT_MID</text>
<text x="143.3" y="93.2">TAPE_EMU_OUT</text>
<text x="195.6" y="93.2">U2_1Y</text>
<text x="83.7" y="99.6">AGND</text>
<text x="116.8" y="99.6">AUDIO_RAW_L</text>
<text x="151.5" y="97">U2_1Y</text>
<text x="195.6" y="97">U2_2Y</text>
<text x="83.7" y="102.1">AGND</text>
<text x="83.7" y="104.7">AGND</text>
<text x="83.7" y="107.2">AGND</text>
<text x="86.9" y="107.5">GND</text>
<text x="216.4" y="103.8" transform="rotate(-90 216.4 103.8)">U2_1Y</text>
<text x="229.1" y="103.8" transform="rotate(-90 229.1 103.8)">U2_2Y</text>
<text x="76.7" y="112.3">TAPE_REC_IN</text>
<text x="116.8" y="112.3">MOTOR_SENSE</text>
<text x="116.8" y="109.7">TAPE_EMU_OUT</text>
<text x="241.8" y="109.8" transform="rotate(-90 241.8 109.8)">EAR_ATT_MID</text>
<text x="267.2" y="112.4" transform="rotate(-90 267.2 112.4)">SPECTRUM_EAR</text>
<text x="16" y="119.9">SPECTRUM_REM_A</text>
<text x="18.4" y="114.8">SPECTRUM_EAR</text>
<text x="18.6" y="117.4">SPECTRUM_MIC</text>
<text x="116.8" y="119.9">I2C_SCL</text>
<text x="31" y="120.2">GND</text>
<text x="81.1" y="122.4">I2C_SDA</text>
<text x="114.8" y="120.2">GND</text>
<text x="174.5" y="137.2" transform="rotate(-90 174.5 137.2)">SPECTRUM_MIC</text>
<text x="219.7" y="142.8">TAPE_REC_IN</text>
<text x="234.2" y="139.7" transform="rotate(-90 234.2 139.7)">SPECTRUM_REM_A</text>
<text x="210" y="150.4">MOTOR_SENSE</text>
<text x="219" y="172.3" transform="rotate(-90 219 172.3)">MOTOR_SENSE</text>
<text x="111.8" y="178.3">SPECTRUM_EAR</text>
<text x="111.8" y="180.9">SPECTRUM_EAR</text>
<text x="157.6" y="184.7">AUDIO_RAW_L</text>
<text x="187.3" y="185.9">SPECTRUM_EAR</text>
<text x="187.5" y="193.6">SPECTRUM_MIC</text>
<text x="229.9" y="193.6">SPECTRUM_REM_A</text>
<text x="111.8" y="203.7">SPECTRUM_MIC</text>
<text x="111.8" y="206.3">SPECTRUM_MIC</text>
</g>
</svg>
